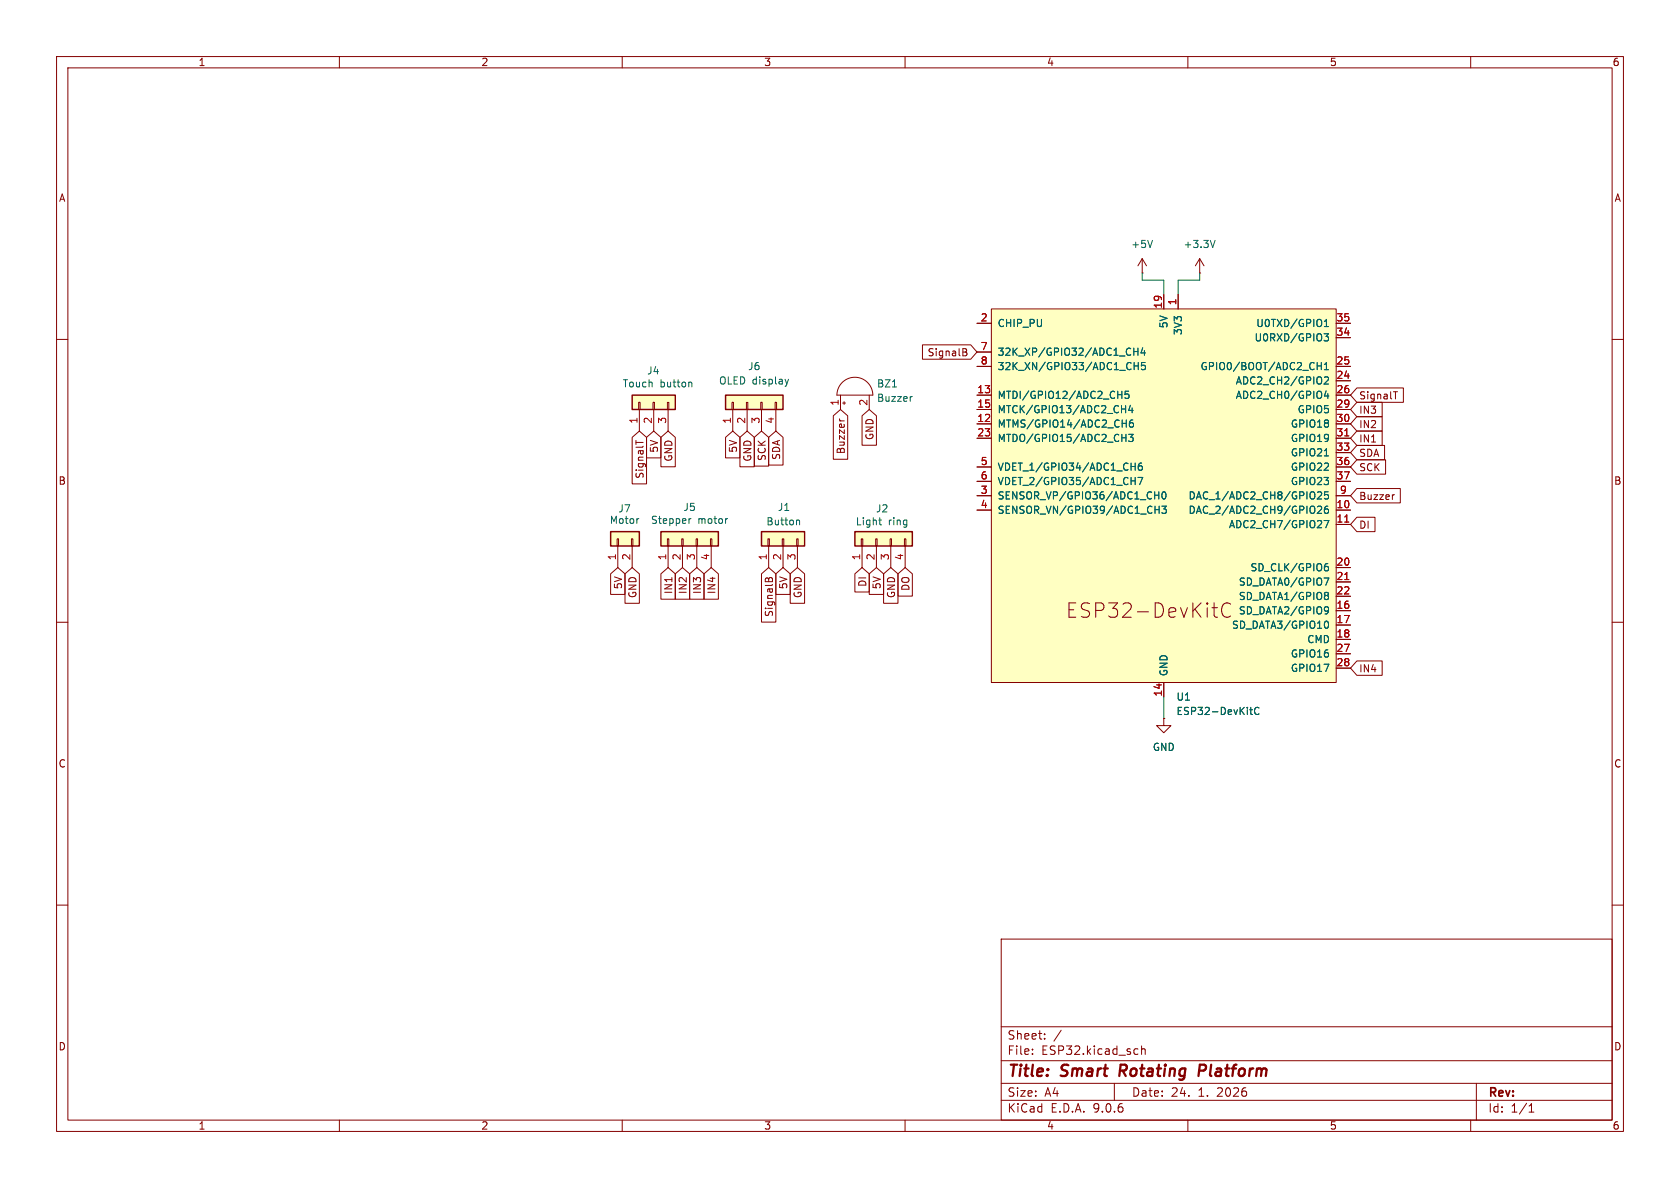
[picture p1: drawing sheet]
<svg xmlns="http://www.w3.org/2000/svg" width="297mm" height="210mm" viewBox="0 0 297 210" stroke-linecap="round" stroke-linejoin="round" font-family="sans-serif">
<g fill="none" stroke="#840000" stroke-width=".18">
<path d="M10 10h277v190h-277zM12 12h273v186h-273zM60 10v2M110 10v2M160 10v2M210 10v2M260 10v2M10 60h2M285 60h2M10 110h2M285 110h2M10 160h2"/>
<path d="M177 166h108v32h-108zM285 160h2M60 198v2M110 198v2M160 198v2M177 194.5h108M177 191.5h108M177 187.5h108M177 181.5h108M182.5 186.3v.1M182.5 185.5v.1M184.7 183.6v.1"/>
<path d="M184.7 182.8v.1M187.6 182.1l-1.3 2M197 191.5v3M201 185.4l.2 .1M201.2 186.3l-.2 .1M201.8 184.9v1.5M201.8 185.5l.2-.1 .4 .1 .1 .9M210 198v2M260 198v2M261 191.5v6.5M270.3 196.6h.9M270.3 195.5l.4-.4v1.5"/>
</g>
<path d="M198.1 188.2l-.2 2M212.9 188.2h-.8l-.2 2M213 189.2l-1 .1" fill="none" stroke="#840000" stroke-width=".4"/>
<path d="M107.9 94h5.1v2.5h-5.1z" fill="#ffffc2"/>
<path d="M107.9 94h5.1v2.5h-5.1z" fill="none" stroke="#840000" stroke-width=".25"/>
<path d="M109.1 95.3h.2v1.2h-.2zM109.2 96.5v3.8M111.6 95.3h.3v1.2h-.3zM111.8 96.5v3.8" fill="none" stroke="#840000" stroke-width=".18"/>
<path d="M112.8 91.7h.1" fill="none" stroke="#006464" stroke-width=".18"/>
<path d="M134.6 94h7.6v2.5h-7.6z" fill="#ffffc2"/>
<path d="M134.6 94h7.6v2.5h-7.6z" fill="none" stroke="#840000" stroke-width=".25"/>
<path d="M135.8 95.3h.2v1.2h-.2zM135.9 96.5v3.8M138.3 95.3h.3v1.2h-.3zM138.4 96.5v3.8M140.8 95.3h.3v1.2h-.3zM141 96.5v3.8" fill="none" stroke="#840000" stroke-width=".18"/>
<path d="M141 91.9l.4 .2v.7" fill="none" stroke="#006464" stroke-width=".18"/>
<path d="M151.1 94h10.2v2.5h-10.2z" fill="#ffffc2"/>
<path d="M151.1 94h10.2v2.5h-10.2z" fill="none" stroke="#840000" stroke-width=".25"/>
<path d="M152.3 95.3h.2v1.2h-.2zM152.4 96.5v3.8M154.8 95.3h.3v1.2h-.3zM154.9 96.5v3.8M157.4 95.3h.2v1.2h-.2zM157.5 96.5v3.8M159.9 95.3h.2v1.2h-.2zM160 96.5v3.8" fill="none" stroke="#840000" stroke-width=".18"/>
<path d="M155.4 91.9h.4M155.6 92.7l.2 .1" fill="none" stroke="#006464" stroke-width=".18"/>
<path d="M116.8 94h10.2v2.5h-10.2z" fill="#ffffc2"/>
<path d="M116.8 94h10.2v2.5h-10.2z" fill="none" stroke="#840000" stroke-width=".25"/>
<path d="M118 95.3h.2v1.2h-.2zM118.1 96.5v3.8M120.5 95.3h.3v1.2h-.3zM120.6 96.5v3.8M123.1 95.3h.2v1.2h-.2zM123.2 96.5v3.8M125.6 95.3h.3v1.2h-.3zM125.7 96.5v3.8" fill="none" stroke="#840000" stroke-width=".18"/>
<path d="M121.8 91.7v.8M122.2 91.7l-.4 .2M128.6 91.7h-.2" fill="none" stroke="#006464" stroke-width=".18"/>
<path d="M128.3 69.9h10.1v2.5h-10.1z" fill="#ffffc2"/>
<path d="M128.3 69.9h10.1v2.5h-10.1z" fill="none" stroke="#840000" stroke-width=".25"/>
<path d="M129.4 71.1h.3v1.3h-.3zM129.5 72.4v3.8M132 71.1h.2v1.3h-.2zM132.1 72.4v3.8M134.5 71.1h.2v1.3h-.2zM134.6 72.4v3.8M137 71.1h.3v1.3h-.3zM137.2 72.4v3.8" fill="none" stroke="#840000" stroke-width=".18"/>
<path d="M138.8 67l.3 .9M139.1 67.9l-.1 .3M139.4 67l-.3 .9" fill="none" stroke="#006464" stroke-width=".18"/>
<path d="M111.8 69.9h7.6v2.5h-7.6z" fill="#ffffc2"/>
<path d="M111.8 69.9h7.6v2.5h-7.6z" fill="none" stroke="#840000" stroke-width=".25"/>
<path d="M112.9 71.1h.3v1.3h-.3zM113 72.4v3.8M115.4 71.1h.3v1.3h-.3zM115.6 72.4v3.8M118 71.1h.2v1.3h-.2zM118.1 72.4v3.8M205.7 127v1.3h1.3l-1.3 1.2-1.2-1.2h1.2M205.7 127h.1" fill="none" stroke="#840000" stroke-width=".18"/>
<path d="M121.9 67.6l.4 .1v.7" fill="none" stroke="#006464" stroke-width=".18"/>
<path d="M175.3 54.6h60.9v66.1h-60.9z" fill="#ffffc2"/>
<g fill="none" stroke="#840000" stroke-width=".18">
<path d="M172.7 57.2h2.6M175.3 54.6h60.9v66.1h-60.9zM201.9 48.3h.1M201.9 45.7l-.7 1.3M201.9 45.7l.8 1.3M201.9 45.7v2.6M205.7 52.1v2.5M208.3 52.1v2.5M212.1 48.3h.1M212.1 45.7l-.8 1.3M212.1 45.7l.8 1.3M212.1 45.7v2.6"/>
<path d="M236.2 57.2h2.6M236.2 59.7h2.6M111.8 77.3l1.2-1.1 1.3 1.1v8.2h-2.5zM112.4 77.8v.8M114.3 77.3l1.3-1.1 1.2 1.1v3.6h-2.5zM116.8 77.3l1.3-1.1 1.3 1.1v5.2h-2.6zM128.3 77.3l1.2-1.1 1.3 1.1v3.6h-2.5zM130.8 77.3l1.3-1.1 1.3 1.1v5.2h-2.6zM133.3 77.3l1.3-1.1 1.3 1.1v5.1h-2.6zM135.9 77.3l1.3-1.1 1.2 1.1v4.9h-2.5zM147.3 73.5l1.3-1.1 1.3 1.1v7.7h-2.6zM148.4 74l.1 .3"/>
<path d="M148.6 69.9v2.5M148.9 67.6a3.2 3.2 0 0 1 3.4-.7 3.2 3.2 0 0 1 2 3h-6.3a3.2 3.2 0 0 1 .9-2.3zM149 71.2h.5M149.2 71v.5M152.4 73.5l1.3-1.1 1.2 1.1v5.2h-2.5zM153.7 69.9v2.5M163.1 61h8.5l1.1 1.2-1.1 1.3h-8.5zM170.2 62.2h.4M170.2 61.6l.6 .2 .1 .2-.3 .2M170.6 62.2l.3 .3v.3l-.7 .1M172.7 62.2h2.6M172.7 64.8h2.6"/>
<path d="M172.7 69.9h2.6M172.7 72.4h2.6M172.7 74.9h2.6M172.7 77.5h2.6M236.2 64.8h2.6M236.2 69.9h2.6M236.2 72.4h2.6M236.2 74.9h2.6M236.2 77.5h2.6M236.2 67.3h2.6M239.9 71.1h4.5v2.6h-4.5l-1.1-1.3zM239.9 68.6h8.2v2.5h-8.2l-1.1-1.2z"/>
<path d="M239.9 73.7h4.5v2.5h-4.5l-1.1-1.3zM239.9 76.2h4.5v2.5h-4.5l-1.1-1.2zM239.9 78.7h4.9v2.6h-4.9l-1.1-1.3zM246.3 69.3h.8M172.7 82.6h2.6M172.7 85.1h2.6M172.7 87.6h2.6M172.7 90.2h2.6M236.2 82.6h2.6M236.2 85.1h2.6M236.2 87.6h2.6M236.2 90.2h2.6"/>
<path d="M236.2 80h2.6M236.2 92.7h2.6M239.9 91.4h3.2v2.6h-3.2l-1.1-1.3zM239.9 81.3h5.1v2.5h-5.1l-1.1-1.2zM239.9 86.4h7.7v2.5h-7.7l-1.1-1.3zM246.5 87.5h-.2M107.9 101.4l1.3-1.1 1.3 1.1v3.7h-2.6zM110.5 101.4l1.3-1.1 1.2 1.1v5.2h-2.5zM116.8 101.4l1.3-1.1 1.3 1.1v4.5h-2.6zM119.4 101.4l1.2-1.1 1.3 1.1v4.5h-2.5zM121.9 101.4l1.3-1.1 1.3 1.1v4.5h-2.6zM124.5 101.4l1.2-1.1 1.3 1.1v4.5h-2.5z"/>
<path d="M134.6 101.4l1.3-1.1 1.3 1.1v8.6h-2.6zM135.9 102.4l.2-.3 .3 .1 .2 .6M135.9 102.4l-.2-.2h-.3l-.1 .6M135.9 102.4v.4M137.2 101.4l1.2-1.1 1.3 1.1v3.7h-2.5zM139.7 101.4l1.3-1.1 1.2 1.1v5.2h-2.5zM151.1 101.4l1.3-1.1 1.3 1.1v3.3h-2.6zM153.7 101.4l1.2-1.1 1.3 1.1v3.7h-2.5zM156.2 101.4l1.3-1.1 1.3 1.1v5.2h-2.6zM158.7 101.4l1.3-1.1 1.3 1.1v4h-2.6zM214.3 107.4h.9M214.6 108.8l.2 .2 .4 .1"/>
<path d="M217.5 106.8a.95 .95 0 0 0-1.1-.1 .95 .95 0 0 0-.4 1 1.08 1.08 0 0 0 .3 1.1 1.08 1.08 0 0 0 1.1 .2l.1-.1M236.2 100.3h2.6M236.2 102.9h2.6M236.2 105.4h2.6M236.2 108h2.6M236.2 110.5h2.6M236.2 113h2.6M236.2 115.6h2.6M236.2 118.1h2.6M239.9 116.8h4.5v2.6h-4.5l-1.1-1.3zM205.7 127h.1M205.7 120.7v2.5"/>
</g>
<g fill="none" stroke="#006464" stroke-width=".18">
<path d="M203.7 42.5l-.4 1.3M214.8 42.5l-.4 1.3M234.1 59h.8l-.5 .5 .4 .1v.5l-.2 .2-.5-.1M234.1 57.7h.8M234.1 56.8l.4-.3v1.2M157.8 68.4h.7M161.3 70.1l-.3 .1M197.6 69.8h.7M198.3 72.3h.7M198.3 69.2v1.2M198.3 77.4h.8M198.4 74.8h.7"/>
<path d="M199 71.7v1.3M199.1 76.8v1.2M199.1 74.2v1.3M199.5 69.2h-.6v.6l.2-.2 .4 .1 .1 .2-.1 .4-.1 .1-.5-.1M199.5 76.8h.8l-.4 .5 .4 .1v.5l-.2 .1-.6-.1M199.8 71.6l-.3 .9h.8M200.1 72.1v.9M200.3 74.2l-.4 .1a.86 .86 0 0 0 0 1.2l.4-.1 .1-.4-.3-.3h-.2l-.2 .3M200.4 61.5v1.3M200.4 62.1h.8M200.5 64.1v1.2M200.5 64.7h.7"/>
<path d="M201.2 61.5v1.3M201.2 64.1v1.2M202 61.5l-.3 .9h.8M202.3 62v.8M202.4 64.1h-.6v.6l.2-.1h.4l.1 .2-.1 .4-.1 .1-.5-.1M232.9 64.7h.7M233.6 64.1v1.2M234.1 65.3h.8M234.1 64.4l.4-.3v1.2M234.1 66.7l.5-.1 .3 .4-.8 .9h.8M234.4 69.1l-.3 .9h.8M234.7 69.6v.8"/>
<path d="M200 82.5h.7M200 85h.7M200.7 81.9v1.2M200.7 84.4v1.3M201.2 84.4h.8l-.5 1.3M201.8 81.9h-.3a.86 .86 0 0 0 0 1.2l.4-.1 .1-.4-.3-.3h-.2l-.3 .3M204.1 87.5h.8M204.2 90.1h.7M204.9 86.9v1.3M204.9 89.5v1.2M205.4 89.5h.8l-.4 .5 .3 .1v.5l-.2 .1-.5-.1M205.6 87l.1-.1a.68 .68 0 0 1 .4 .7 .68 .68 0 0 1-.4 .6 .84 .84 0 0 1-.1-1.2z"/>
<path d="M232.9 87.1l.5-.2 .3 .4-.8 .9h.8M232.9 89.6l.5-.1 .3 .3-.8 .9h.8M234.1 92h.8l-.5 1.3M234.1 80.6h.8M234.7 89.5h-.3a.86 .86 0 0 0 0 1.2l.4-.1 .1-.4-.3-.2h-.3l-.2 .2M234.7 99.6l-.3 .1-.2 .2M234.8 86.9h-.6l-.1 .6 .2-.1 .4 .1 .2 .2-.1 .4-.2 .1-.5-.1M234.1 102.2h.8l-.5 1.2M234.3 100.2l.3-.1 .3 .3-.2 .4h-.4M234.3 109.9l.1-.1a.68 .68 0 0 1 .5 .6 .68 .68 0 0 1-.5 .7l-.1-.2M234.4 104.7h.2l.3 .3-.3 .3M234.4 107.3l.4 .1a.84 .84 0 0 1-.3 1.1"/>
<path d="M234.4 105.3h.2M234.6 105.3l.3 .2v.2l-.2 .2-.3 .1M234.9 107.8l-.3 .2h-.2M220.9 125.5h.5M221.1 125v1.1l.3 .2M222.6 125.2a.6 .6 0 0 0-.9 .4 .6 .6 0 0 0 .6 .7l.3-.1"/>
</g>
<path d="M237.7 77.1h.8M237.7 92.3h.8M237.7 102.5h.8" fill="none" stroke="#a90000" stroke-width=".18"/>
<path d="M201.9 48.3v1.2h3.8v2.6M212.1 48.3v1.2h-3.8v2.6M205.7 123.2v3.8" fill="none" stroke="#009600" stroke-width=".18"/>
<text font-size="3.5" fill="#840000" x="188.4" y="109.4">ESP32-DevKitC</text>
<g font-size="2.8" fill="#840000">
<text x="178" y="190.9">Title:</text>
<text x="187.7" y="190.9">Smart</text>
<text x="198.7" y="190.9">Rotating</text>
<text x="213.5" y="190.9">Platform</text>
</g>
<g font-size="2.1" fill="#840000">
<text x="178" y="184">Sheet:</text>
<text x="178" y="186.7">File:</text>
<text x="184.1" y="186.7">ESP32.kicad_sch</text>
<text x="178" y="196.9">KiCad</text>
<text x="178" y="194.1">Size:</text>
<text x="184.7" y="194.1">A4</text>
<text x="185.7" y="196.9">E.D.A.</text>
<text x="193.3" y="196.9">9.0.6</text>
<text x="200" y="194.1">Date:</text>
<text x="207" y="194.1">24.</text>
<text x="211.9" y="194.1">1.</text>
<text x="215.3" y="194.1">2026</text>
<text x="263" y="194.3">Rev:</text>
<text x="263" y="196.9">Id:</text>
<text x="267.1" y="196.9">1/1</text>
</g>
<g font-size="1.8" fill="#840000">
<text x="35" y="11.9">1</text>
<text x="85" y="11.9">2</text>
<text x="135" y="11.9">3</text>
<text x="185" y="11.9">4</text>
<text x="235" y="11.9">5</text>
<text x="285" y="11.9">6</text>
<text x="10.3" y="35.9">A</text>
<text x="285.3" y="35.9">A</text>
<text x="163.9" y="63.2">SignalB</text>
<text x="240.2" y="70.8">SignalT</text>
<text x="154.6" y="77.9" transform="rotate(-90 154.6 77.9)">GND</text>
<text x="240.2" y="73.3">IN3</text>
<text x="240.2" y="75.9">IN2</text>
<text x="116.5" y="80.1" transform="rotate(-90 116.5 80.1)">5V</text>
<text x="119.1" y="81.7" transform="rotate(-90 119.1 81.7)">GND</text>
<text x="130.5" y="80.1" transform="rotate(-90 130.5 80.1)">5V</text>
<text x="133" y="81.7" transform="rotate(-90 133 81.7)">GND</text>
<text x="135.6" y="81.6" transform="rotate(-90 135.6 81.6)">SCK</text>
<text x="138.1" y="81.4" transform="rotate(-90 138.1 81.4)">SDA</text>
<text x="149.5" y="80.4" transform="rotate(-90 149.5 80.4)">Buzzer</text>
<text x="240.2" y="83.5">SCK</text>
<text x="240.2" y="78.4">IN1</text>
<text x="240.2" y="81">SDA</text>
<text x="10.3" y="85.9">B</text>
<text x="114" y="84.7" transform="rotate(-90 114 84.7)">SignalT</text>
<text x="240.2" y="88.6">Buzzer</text>
<text x="285.3" y="85.9">B</text>
<text x="240.2" y="93.7">DI</text>
<text x="110.2" y="104.3" transform="rotate(-90 110.2 104.3)">5V</text>
<text x="112.7" y="105.8" transform="rotate(-90 112.7 105.8)">GND</text>
<text x="119.1" y="105.1" transform="rotate(-90 119.1 105.1)">IN1</text>
<text x="121.6" y="105.1" transform="rotate(-90 121.6 105.1)">IN2</text>
<text x="124.1" y="105.1" transform="rotate(-90 124.1 105.1)">IN3</text>
<text x="126.7" y="105.1" transform="rotate(-90 126.7 105.1)">IN4</text>
<text x="139.4" y="104.3" transform="rotate(-90 139.4 104.3)">5V</text>
<text x="141.9" y="105.8" transform="rotate(-90 141.9 105.8)">GND</text>
<text x="153.4" y="103.8" transform="rotate(-90 153.4 103.8)">DI</text>
<text x="155.9" y="104.3" transform="rotate(-90 155.9 104.3)">5V</text>
<text x="158.4" y="105.8" transform="rotate(-90 158.4 105.8)">GND</text>
<text x="161" y="104.6" transform="rotate(-90 161 104.6)">DO</text>
<text x="136.8" y="109.2" transform="rotate(-90 136.8 109.2)">SignalB</text>
<text x="240.2" y="119.1">IN4</text>
<text x="10.3" y="135.9">C</text>
<text x="285.3" y="135.9">C</text>
<text x="10.3" y="185.9">D</text>
<text x="285.3" y="185.9">D</text>
<text x="35" y="199.9">1</text>
<text x="85" y="199.9">2</text>
<text x="135" y="199.9">3</text>
<text x="185" y="199.9">4</text>
<text x="235" y="199.9">5</text>
<text x="285" y="199.9">6</text>
</g>
<g font-size="1.8" fill="#006464">
<text x="199.9" y="44">+5V</text>
<text x="209.1" y="44">+3.3V</text>
<text x="176.3" y="58">CHIP_PU</text>
<text x="206.6" y="58.1" transform="rotate(-90 206.6 58.1)">5V</text>
<text x="209.1" y="59.3" transform="rotate(-90 209.1 59.3)">3V3</text>
<text x="222" y="58">U0TXD/GPIO1</text>
<text x="132.2" y="65.6">J6</text>
<text x="176.3" y="63.1">32K_XP/GPIO32/ADC1_CH4</text>
<text x="176.3" y="65.6">32K_XN/GPIO33/ADC1_CH5</text>
<text x="212.1" y="65.6">GPIO0/BOOT/ADC2_CH1</text>
<text x="221.7" y="60.6">U0RXD/GPIO3</text>
<text x="110" y="68.7">Touch</text>
<text x="114.3" y="66.4">J4</text>
<text x="116.7" y="68.7">button</text>
<text x="127" y="68.2">OLED display</text>
<text x="154.9" y="68.7">BZ1</text>
<text x="154.9" y="71.2">Buzzer</text>
<text x="176.3" y="70.7">MTDI/GPIO12/ADC2_CH5</text>
<text x="218.4" y="68.2">ADC2_CH2/GPIO2</text>
<text x="218.4" y="70.7">ADC2_CH0/GPIO4</text>
<text x="176.3" y="73.3">MTCK/GPIO13/ADC2_CH4</text>
<text x="176.3" y="75.8">MTMS/GPIO14/ADC2_CH6</text>
<text x="228.1" y="75.8">GPIO18</text>
<text x="229.3" y="73.3">GPIO5</text>
<text x="176.3" y="78.3">MTDO/GPIO15/ADC2_CH3</text>
<text x="176.3" y="83.4">VDET_1/GPIO34/ADC1_CH6</text>
<text x="228.1" y="78.3">GPIO19</text>
<text x="228.1" y="80.9">GPIO21</text>
<text x="228.1" y="83.4">GPIO22</text>
<text x="176.3" y="86">VDET_2/GPIO35/ADC1_CH7</text>
<text x="176.3" y="88.5">SENSOR_VP/GPIO36/ADC1_CH0</text>
<text x="210" y="88.5">DAC_1/ADC2_CH8/GPIO25</text>
<text x="228.1" y="86">GPIO23</text>
<text x="107.7" y="92.8">Motor</text>
<text x="109.2" y="90.8">J7</text>
<text x="115" y="92.8">Stepper</text>
<text x="120.7" y="90.5">J5</text>
<text x="123.4" y="92.8">motor</text>
<text x="135.4" y="93.1">Button</text>
<text x="137.4" y="90.5">J1</text>
<text x="151.2" y="93.1">Light</text>
<text x="154.8" y="90.8">J2</text>
<text x="157" y="93.1">ring</text>
<text x="176.3" y="91">SENSOR_VN/GPIO39/ADC1_CH3</text>
<text x="210" y="91">DAC_2/ADC2_CH9/GPIO26</text>
<text x="217.2" y="93.6">ADC2_CH7/GPIO27</text>
<text x="221" y="101.2">SD_CLK/GPIO6</text>
<text x="218.9" y="103.7">SD_DATA0/GPIO7</text>
<text x="218.9" y="106.3">SD_DATA1/GPIO8</text>
<text x="217.7" y="111.4">SD_DATA3/GPIO10</text>
<text x="218.9" y="108.8">SD_DATA2/GPIO9</text>
<text x="231" y="113.9">CMD</text>
<text x="206.6" y="119.6" transform="rotate(-90 206.6 119.6)">GND</text>
<text x="228.1" y="116.4">GPIO16</text>
<text x="228.1" y="119">GPIO17</text>
<text x="207.9" y="124.1">U1</text>
<text x="207.9" y="126.6">ESP32-DevKitC</text>
<text x="203.7" y="132.9">GND</text>
</g>
<g font-size="1.8" fill="#a90000">
<text x="173.3" y="56.9">2</text>
<text x="205.5" y="54.7" transform="rotate(-90 205.5 54.7)">19</text>
<text x="208" y="54" transform="rotate(-90 208 54)">1</text>
<text x="236.2" y="56.9">35</text>
<text x="236.2" y="59.4">34</text>
<text x="173.3" y="62">7</text>
<text x="173.3" y="64.5">8</text>
<text x="236.2" y="64.5">25</text>
<text x="148.3" y="71.8" transform="rotate(-90 148.3 71.8)">1</text>
<text x="153.4" y="71.8" transform="rotate(-90 153.4 71.8)">2</text>
<text x="172.7" y="69.6">13</text>
<text x="236.2" y="67.1">24</text>
<text x="236.2" y="69.6">26</text>
<text x="112.8" y="75" transform="rotate(-90 112.8 75)">1</text>
<text x="115.3" y="75" transform="rotate(-90 115.3 75)">2</text>
<text x="117.9" y="75" transform="rotate(-90 117.9 75)">3</text>
<text x="129.3" y="75" transform="rotate(-90 129.3 75)">1</text>
<text x="131.8" y="75" transform="rotate(-90 131.8 75)">2</text>
<text x="134.4" y="75" transform="rotate(-90 134.4 75)">3</text>
<text x="136.9" y="75" transform="rotate(-90 136.9 75)">4</text>
<text x="172.7" y="72.1">15</text>
<text x="172.7" y="74.7">12</text>
<text x="172.7" y="77.2">23</text>
<text x="236.2" y="72.1">29</text>
<text x="236.2" y="74.7">30</text>
<text x="236.2" y="77.2">31</text>
<text x="173.3" y="82.3">5</text>
<text x="236.2" y="79.8">33</text>
<text x="236.2" y="82.3">36</text>
<text x="173.3" y="84.8">6</text>
<text x="173.3" y="87.4">3</text>
<text x="173.3" y="89.9">4</text>
<text x="236.2" y="84.8">37</text>
<text x="236.2" y="89.9">10</text>
<text x="236.8" y="87.4">9</text>
<text x="236.2" y="92.5">11</text>
<text x="109" y="99.1" transform="rotate(-90 109 99.1)">1</text>
<text x="111.5" y="99.1" transform="rotate(-90 111.5 99.1)">2</text>
<text x="117.9" y="99.1" transform="rotate(-90 117.9 99.1)">1</text>
<text x="120.4" y="99.1" transform="rotate(-90 120.4 99.1)">2</text>
<text x="122.9" y="99.1" transform="rotate(-90 122.9 99.1)">3</text>
<text x="125.5" y="99.1" transform="rotate(-90 125.5 99.1)">4</text>
<text x="135.6" y="99.1" transform="rotate(-90 135.6 99.1)">1</text>
<text x="138.2" y="99.1" transform="rotate(-90 138.2 99.1)">2</text>
<text x="140.7" y="99.1" transform="rotate(-90 140.7 99.1)">3</text>
<text x="152.1" y="99.1" transform="rotate(-90 152.1 99.1)">1</text>
<text x="154.7" y="99.1" transform="rotate(-90 154.7 99.1)">2</text>
<text x="157.2" y="99.1" transform="rotate(-90 157.2 99.1)">3</text>
<text x="159.8" y="99.1" transform="rotate(-90 159.8 99.1)">4</text>
<text x="236.2" y="100.1">20</text>
<text x="236.2" y="102.6">21</text>
<text x="236.2" y="105.2">22</text>
<text x="236.2" y="107.7">16</text>
<text x="236.2" y="110.2">17</text>
<text x="236.2" y="112.8">18</text>
<text x="236.2" y="115.3">27</text>
<text x="236.2" y="117.9">28</text>
<text x="205.5" y="123.2" transform="rotate(-90 205.5 123.2)">14</text>
</g>
</svg>
